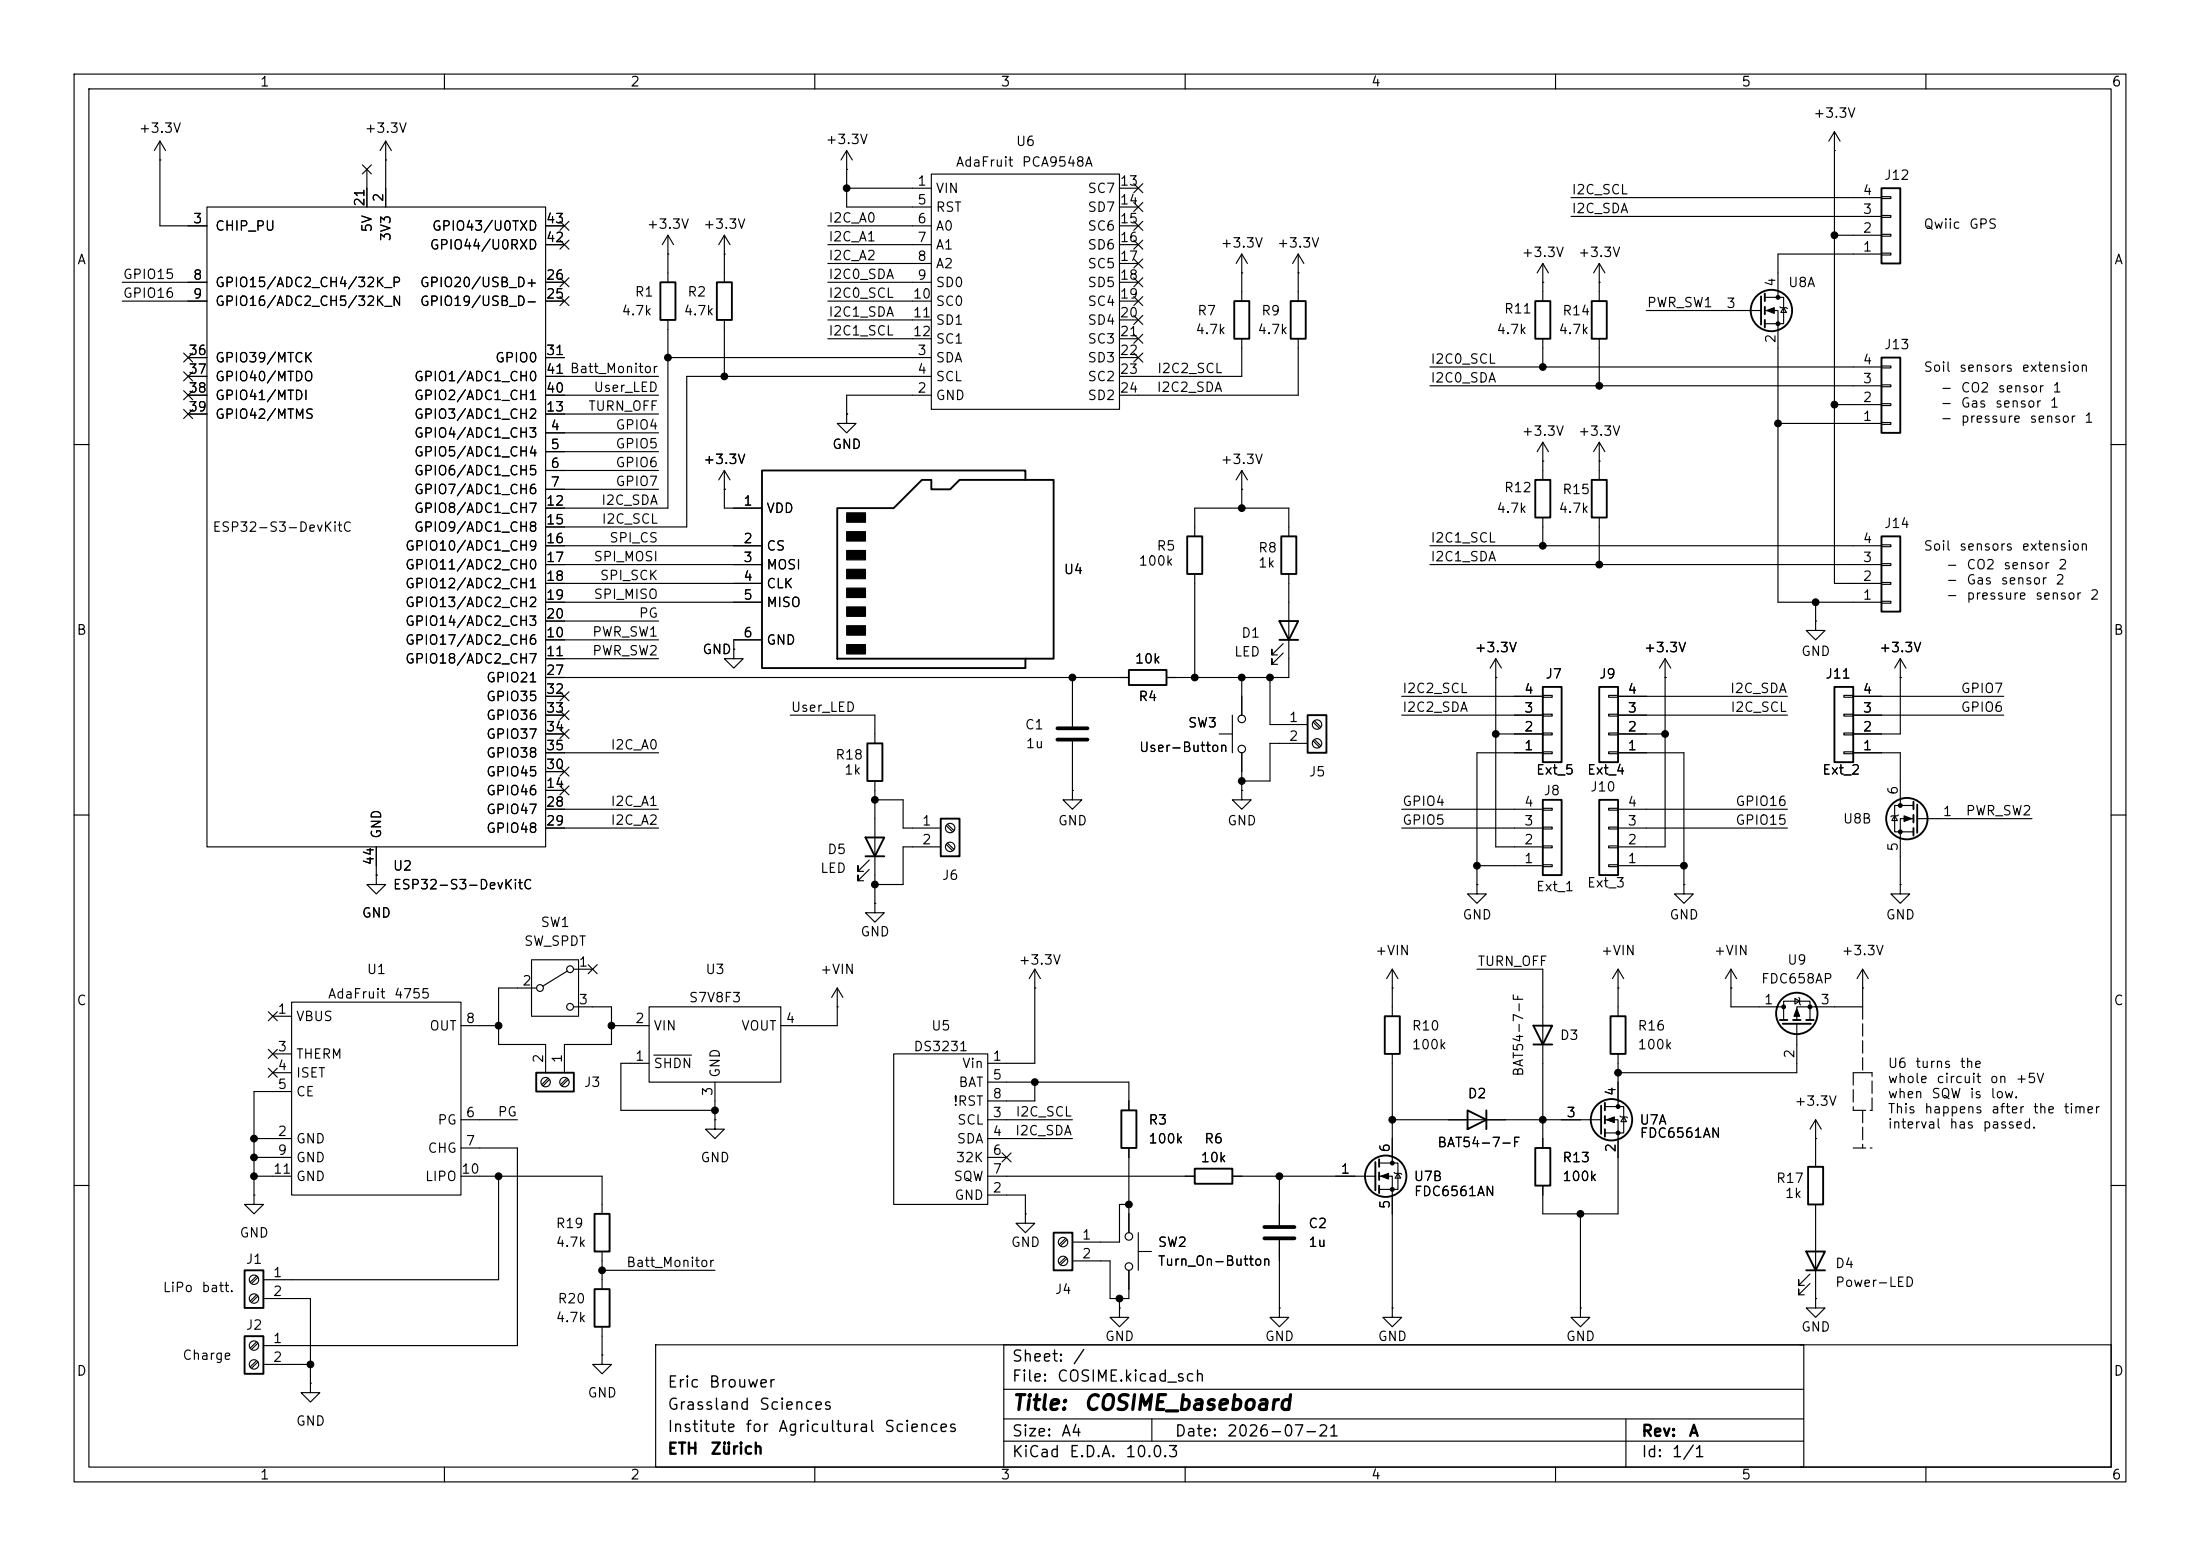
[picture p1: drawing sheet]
<svg xmlns="http://www.w3.org/2000/svg" width="297mm" height="210mm" viewBox="0 0 297 210" stroke-linecap="round" stroke-linejoin="round" font-family="sans-serif">
<g fill="none" stroke="#000" stroke-width=".15">
<path d="M10 10h277v190h-277zM12 12h273v186h-273zM21.6 19.1l-.8 1.2M21.6 19.1l.8 1.2M21.6 19.1v11.4h6.3M52.1 19.1l-.8 1.2M52.1 19.1l.7 1.2M52.1 19.1v8.8M60 10v2M110 10v2M160 10v2M210 10v2"/>
<path d="M247.6 17.8l-.7 1.3M247.6 17.8l.8 1.3M247.6 17.8v60.9h6.4M260 10v2M16.5 38.1h11.4M21.6 21.6h.1M27.9 27.9h45.8v86.4h-45.8zM48.9 22.3l1.2 1.2M49.5 22.9v5M50.1 22.3l-1.2 1.2M52.1 21.6h.1M73.7 33h2.5"/>
<path d="M73.7 30.5h2.5M73.7 38.1h2.5M75.6 37.5l1.2 1.2M75.6 29.9l1.2 1.2M75.6 32.4l1.2 1.2M76.8 37.5l-1.2 1.2M76.8 29.9l-1.2 1.2M76.8 32.4l-1.2 1.2M90.2 34.3h.1M90.2 31.8v6.3M90.2 31.8l-.8 1.2M90.2 31.8l.7 1.2"/>
<path d="M97.8 34.3h.1M97.8 31.8v6.3M97.8 31.8l-.8 1.2M97.8 31.8l.8 1.2M111.8 33h13.9M111.8 30.5h13.9M111.8 38.1h13.9M111.8 35.6h13.9M114.3 22.9h.1M114.3 20.3l-.8 1.3M114.3 20.3l.8 1.3M114.3 20.3v7.6h11.4"/>
<path d="M114.3 25.4h11.4M125.7 23.5h25.4v31.7h-25.4zM151.1 33h2.6M151.1 30.5h2.6M151.1 38.1h2.6M151.1 25.4h2.6M151.1 27.9h2.6M151.1 35.6h2.6M153.1 32.4l1.2 1.2M153.1 37.5l1.2 1.2M153.1 27.3l1.2 1.2M153.1 29.9l1.2 1.2"/>
<path d="M153.1 24.8l1.2 1.2M153.1 35l1.2 1.2M154.3 32.4l-1.2 1.2M154.3 37.5l-1.2 1.2M154.3 27.3l-1.2 1.2M154.3 29.9l-1.2 1.2M154.3 24.8l-1.2 1.2M154.3 35l-1.2 1.2M167.6 36.8h.1M167.6 34.3v6.3M167.6 34.3l-.7 1.3M167.6 34.3l.8 1.3"/>
<path d="M175.3 36.8h.1M175.3 34.3l.7 1.3M175.3 34.3l-.8 1.3M175.3 34.3v6.3M208.3 38.1h.1M208.3 35.6l-.8 1.2M208.3 35.6l.7 1.2M208.3 35.6v5M212.1 29.2h41.9M212.1 26.7h41.9M215.9 38.1h.1M215.9 35.6l-.8 1.2"/>
<path d="M215.9 35.6l.8 1.2M215.9 35.6v5M247.6 20.3h.1M247.6 31.8h6.4M254 34.2h1.3v.2h-1.3zM254 31.6h1.3v.3h-1.3zM254 29.1h1.3v.2h-1.3zM254 26.5h1.3v.3h-1.3zM254 34.3h-14v5.8M16.5 40.6h11.4M24.8 50.2l1.2 1.2M24.8 55.3l1.2 1.2"/>
<path d="M24.8 52.7l1.2 1.2M24.8 47.7l1.2 1.2M25.4 55.9h2.5M25.4 53.3h2.5M25.4 50.8h2.5M25.4 48.3h2.5M26 50.2l-1.2 1.2M26 55.3l-1.2 1.2M26 52.7l-1.2 1.2M26 47.7l-1.2 1.2M73.7 55.9h15.2M73.7 53.3h15.2"/>
<path d="M73.7 50.8h15.2M73.7 58.4h15.2M73.7 40.6h2.5M73.7 48.3h2.5M75.6 40l1.2 1.2M76.8 40l-1.2 1.2M90.2 43.2v25.4h-16.5M90.2 48.3h35.5M97.8 43.2v7.6M111.8 40.6h13.9M111.8 43.2h13.9M111.8 45.7h13.9"/>
<path d="M114.3 55.9v1.3h1.3l-1.3 1.2-1.3-1.2h1.3M114.3 55.9h.1M125.7 53.3h-11.4v2.6M125.7 50.8h-33v20.3h-19M151.1 40.6h2.6M151.1 48.3h2.6M151.1 43.2h2.6M151.1 45.7h2.6M153.1 42.6l1.2 1.2M153.1 40l1.2 1.2M153.1 45.1l1.2 1.2M153.1 47.7l1.2 1.2"/>
<path d="M154.3 42.6l-1.2 1.2M154.3 40l-1.2 1.2M154.3 45.1l-1.2 1.2M154.3 47.7l-1.2 1.2M167.6 45.7v5.1h-16.5M175.3 45.7v7.6h-24.2M193 52.1h61M193 49.5h61M208.3 45.7v3.8M208.3 59.7v5.1M208.3 59.7l-.8 1.3M208.3 59.7l.7 1.3"/>
<path d="M215.9 45.7v6.4M215.9 59.7v5.1M215.9 59.7l-.8 1.3M215.9 59.7l.8 1.3M222.2 41.9h15.5M238.3 40.1h2.5v3.6h-2.5M238.3 41.9h1.7v39.4h14M240 57.2h14M240.3 41.4l.1 .1h.8l.1 .2M240.8 41.5l.4 .7h-.8zM247.6 54.6h6.4M254 57h1.3v.3h-1.3z"/>
<path d="M254 54.5h1.3v.2h-1.3zM254 51.9h1.3v.3h-1.3zM254 49.4h1.3v.3h-1.3zM10 60h2M73.7 73.7h29.2M73.7 76.2h29.2M73.7 78.7h29.2M73.7 61h15.2M73.7 63.5h15.2M73.7 66h15.2M97.8 66h.1M97.8 63.5v5.1h5.1"/>
<path d="M97.8 63.5l-.8 1.3M97.8 63.5l.8 1.3M161.3 72.4v-3.8h12.7v3.8M161.3 77.5v13.9M167.6 66h.1M167.6 63.5v5.1M167.6 63.5l-.7 1.3M167.6 63.5l.8 1.3M174 77.5v13.9h-16.5M193 73.7h61M193 76.2h61M208.3 62.2h.1"/>
<path d="M208.3 69.9v3.8M215.9 62.2h.1M215.9 69.9v6.3M254 78.6h1.3v.3h-1.3zM254 76.1h1.3v.2h-1.3zM254 73.5h1.3v.3h-1.3zM285 60h2M73.7 99.1h2.5M73.7 96.5h2.5M73.7 94h2.5M73.7 81.3h29.2M73.7 86.4h15.2"/>
<path d="M73.7 91.4h78.7M73.7 88.9h15.2M73.7 83.8h15.2M75.6 95.9l1.2 1.2M75.6 93.4l1.2 1.2M75.6 98.5l1.2 1.2M76.8 95.9l-1.2 1.2M76.8 93.4l-1.2 1.2M76.8 98.5l-1.2 1.2M99.1 87.6v1.3h1.2l-1.2 1.3-1.3-1.3h1.3M99.1 87.6h.1M102.9 86.4h-3.8v1.2"/>
<path d="M106.7 96.5h11.4v3.8M144.8 91.4v6.6M164.6 99.1h1.8M166.4 96.5v5.1M167.6 91.4v5.1M171.4 91.4v6.4h5.1M173.2 88.1l-1.5 1.6v-.8v.8h.8M173.2 86.9l-1.5 1.5v-.8v.8h.8M177.3 97.5l.8 .8M177.3 100l.8 .8M177.4 97.3l.9 .8M177.4 99.8l.9 .9"/>
<path d="M189.2 96.5h19.1M189.2 94h19.1M201.9 91.4h.1M201.9 99.1h6.4M201.9 88.9v25.4h6.4M201.9 88.9l.8 1.3M201.9 88.9l-.7 1.3M208.3 98.9h1.2v.3h-1.2zM208.3 96.4h1.2v.2h-1.2zM208.3 93.9h1.2v.2h-1.2zM217.2 98.9h1.2v.3h-1.2zM217.2 96.4h1.2v.2h-1.2z"/>
<path d="M217.2 93.9h1.2v.2h-1.2zM218.4 99.1h6.4M218.4 96.5h22.9M218.4 94h22.9M224.8 91.4h.1M224.8 88.9v25.4h-6.4M224.8 88.9l.8 1.3M224.8 88.9l-.8 1.3M245.1 83.8v1.3h1.3l-1.3 1.3-1.3-1.3h1.3M245.1 83.8h.1M245.1 81.3v2.5M248.9 98.9h1.3v.3h-1.3z"/>
<path d="M248.9 96.4h1.3v.2h-1.3zM248.9 93.9h1.3v.2h-1.3zM250.2 96.5h20.3M250.2 94h20.3M254 81.2h1.3v.2h-1.3zM256.5 91.4h.1M256.5 88.9v10.2h-6.3M256.5 88.9l.8 1.3M256.5 88.9l-.7 1.3M10 110h2M50.8 118.1v1.3h-1.3l1.3 1.3 1.3-1.3h-1.3M50.8 118.1h.1"/>
<path d="M50.8 114.3v3.8M73.7 101.6h15.2M73.7 111.8h15.2M73.7 109.2h15.2M73.7 106.7h2.5M73.7 104.1h2.5M75.6 106.1l1.2 1.2M75.6 103.5l1.2 1.2M76.8 106.1l-1.2 1.2M76.8 103.5l-1.2 1.2M117.3 117.3l-1.5 1.6v-.8v.8h.8M117.3 116.1l-1.5 1.5v-.8v.8h.8"/>
<path d="M118.1 108h3.8v3.8h5.1M118.1 105.4v16.5M127 114.3h-5.1v5.1h-3.8M127.7 111.4l.9 .9M127.7 114l.9 .8M127.9 111.3l.9 .8M127.9 113.8l.9 .8M144.8 106.7v1.3h1.2l-1.2 1.2-1.3-1.2h1.3M144.8 106.7h.1M144.8 100.1v6.6M167.6 106.7v1.3h1.3l-1.3 1.2-1.2-1.2h1.2M167.6 106.7h.1"/>
<path d="M167.6 101.6v5.1M176.5 100.3h-5.1v5.1h-3.8M189.2 111.8h19.1M189.2 109.2h19.1M199.4 119.4v1.3h1.3l-1.3 1.2-1.3-1.2h1.3M199.4 119.4h.1M199.4 116.8h8.9M208.3 101.5h1.2v.2h-1.2zM208.3 116.7h1.2v.3h-1.2zM208.3 114.2h1.2v.2h-1.2zM208.3 111.6h1.2v.3h-1.2zM208.3 109.1h1.2v.2h-1.2z"/>
<path d="M208.3 101.6h-8.9v17.8M217.2 101.5h1.2v.2h-1.2zM217.2 116.7h1.2v.3h-1.2zM217.2 114.2h1.2v.2h-1.2zM217.2 111.6h1.2v.3h-1.2zM217.2 109.1h1.2v.2h-1.2zM218.4 101.6h8.9v17.8M218.4 116.8h8.9M218.4 111.8h22.9M218.4 109.2h22.9M227.3 119.4v1.3h1.3l-1.3 1.2-1.2-1.2h1.2M227.3 119.4h.1"/>
<path d="M248.9 101.5h1.3v.2h-1.3zM250.2 101.6h6.3v7.1M255.8 110.1l.4 .6h-.8zM256.3 110l-.1 .1h-.8l-.1 .1M256.5 119.4v1.3h1.3l-1.3 1.2-1.2-1.2h1.2M256.5 119.4h.1M258.3 108.7h-2.5v3.6h2.5M258.3 110.5h-1.8v8.9M258.8 110.5h15.5M285 110h2M36.2 136.6l1.2 1.2M36.8 137.2h2.6"/>
<path d="M37.4 136.6l-1.2 1.2M39.4 135.3h22.8v26h-22.8zM62.2 138.4h5.1M71.8 129.5h6.3v7.7h-6.3zM72.4 133.4h-5.1v7.6h6.4v3.8M76.6 131.1l-3.3 2M77.5 135.9h5v5.1h-6.3v3.8M77.5 130.8h2.5M79.4 130.2l1.2 1.2M80.6 130.2l-1.2 1.2M82.5 138.4h5.1M87.6 135.9h17.8v10.2h-17.8z"/>
<path d="M113 135.9h.1M113 133.4v5h-7.6M113 133.4l-.7 1.2M113 133.4l.8 1.2M118.1 121.9v1.3h-1.3l1.3 1.3 1.3-1.3h-1.3M118.1 121.9h.1M139.7 133.4h.1M139.7 130.8v12.7h-6.4M139.7 130.8l-.8 1.3M139.7 130.8l.8 1.3M188 133.4h.1M188 130.8l-.8 1.3"/>
<path d="M188 130.8l.7 1.3M188 130.8v6.4M199.4 130.8h8.9v24.1M218.4 133.4h.1M218.4 130.8v6.4M218.4 130.8l-.7 1.3M218.4 130.8l.8 1.3M233.7 133.4h.1M233.7 130.8l-.8 1.3M233.7 130.8l.7 1.3M233.7 130.8v5.1h7.1M240.8 137.7v-2.6h3.5v2.6"/>
<path d="M242.3 134.7l.7 .4-.7 .4zM242.6 138.2v6.6h-24.2M242.8 134.6l.2 .1v.8l.1 .1M251.5 133.4h.1M251.5 130.8v5.1h-8.9v1.8M251.5 130.8l-.8 1.3M251.5 130.8l.7 1.3M34.3 153.7h5.1M34.3 156.2h5.1M34.3 158.8h5.1M36.2 141.6l1.2 1.2M36.2 144.2l1.2 1.2"/>
<path d="M36.8 142.2h2.6M36.8 144.8h2.6M37.4 141.6l-1.2 1.2M37.4 144.2l-1.2 1.2M39.4 147.3h-5.1v14M62.2 151.1h7.6M62.2 158.8h19.1v5M62.2 154.9h7.6v26.7h-34.2M67.3 158.8v13.9h-31.7M74 145.5l-.8 .9M74.2 145.7l-.9 .9M76.5 145.5l-.8 .9"/>
<path d="M76.7 145.7l-.8 .9M87.6 143.5h-3.8v6.4h12.7M88.3 142.4h5.1M96.5 151.1v1.3h-1.3l1.3 1.3 1.3-1.3h-1.3M96.5 151.1h.1M96.5 146.1v5M120.6 142.2h12.7v20.4h-12.7zM133.3 151.1h11.5M133.3 153.7h11.5M133.3 146.1h19.1v3.8M133.3 156.2h2.6M133.3 158.8h28"/>
<path d="M135.3 155.6l1.2 1.2M136.5 155.6l-1.2 1.2M139.7 146.1v2.5h-6.4M152.4 154.9v11.5M166.4 158.8h19.3M172.7 158.8v6.6M186.2 157h2.5v3.5h-2.5M186.2 158.8h1.8v17.7M188 151.1h28.2M188 142.2v14.8M188.2 158.2l.1 .2h.8l.1 .1M188.7 158.4l.4 .6h-.8z"/>
<path d="M216.7 149.4h2.5v3.5h-2.5M216.7 151.1h1.7v12.7h-10.1v-3.8M218.4 142.2v7.2M218.7 150.6l.1 .1h.8l.1 .2M219.2 150.7l.4 .7h-.8zM245.1 153.7h.1M245.1 151.1v6.4M245.1 151.1l-.8 1.3M245.1 151.1l.8 1.3M10 160h2M34.3 161.3v1.3h-1.3l1.3 1.2 1.3-1.2h-1.3M34.3 161.3h.1"/>
<path d="M34.6 172.2l-.8 .9M34.6 174.8l-.8 .8M34.8 172.4l-.8 .8M34.8 174.9l-.8 .9M35.6 175.3h6.3v11.4M81.3 168.9v5.1M81.3 179.1v3.8M81.3 171.5h15.2M133.3 161.3h5.1v2.5M138.4 163.8v1.3h-1.2l1.2 1.3 1.3-1.3h-1.3M138.4 163.8h.1M143.9 167.1l-.9 .9"/>
<path d="M143.9 169.7l-.9 .8M144 167.3l-.8 .8M144 169.8l-.8 .9M144.8 170.2h5.1v5.1h2.5v-3.8M151.1 176.5v1.3h-1.2l1.2 1.3 1.3-1.3h-1.3M151.1 176.5h.1M151.1 175.3v1.2M152.4 162.6h-1.3v5h-6.3M153.7 168.9h1.7M153.7 166.4v5.1M172.7 176.5v1.3h-1.3l1.3 1.3 1.3-1.3h-1.3M172.7 176.5h.1"/>
<path d="M172.7 167.4v9.1M188 176.5v1.3h-1.3l1.3 1.3 1.2-1.3h-1.2M188 176.5h.1M213.4 176.5v1.3h-1.3l1.3 1.3 1.2-1.3h-1.2M213.4 176.5h.1M213.4 163.8v12.7M244.3 173.2l-1.5 1.6v-.8v.8h.8M244.3 172l-1.5 1.5v-.8v.8h.8M245.1 175.3v1.2h-1.3l1.3 1.3 1.3-1.3h-1.3M245.1 175.3h.1M245.1 162.6v12.7M285 160h2"/>
<path d="M34.6 181.1l-.8 .8M34.6 183.6l-.8 .9M34.8 181.3l-.8 .8M34.8 183.8l-.8 .9M35.6 184.2h6.3M41.9 186.7v1.3h-1.3l1.3 1.2 1.3-1.2h-1.3M41.9 186.7h.1M60 198v2M81.3 182.9v1.3h-1.3l1.3 1.2 1.2-1.2h-1.2M81.3 182.9h.1M88.5 181.5h155v16.5h-155zM110 198v2"/>
<path d="M135.5 194.5h108M135.5 191.5h108M135.5 187.5h108M135.5 198v-16.5h149.5v16.5h-42M155.5 191.5v3M160 198v2M210 198v2M219.5 191.5v6.5M260 198v2"/>
<circle cx="167.6" cy="97" r=".51"/>
<circle cx="177.8" cy="97.8" r=".63"/>
<circle cx="128.3" cy="111.8" r=".63"/>
<circle cx="128.3" cy="114.3" r=".63"/>
<circle cx="167.6" cy="101.1" r=".51"/>
<circle cx="177.8" cy="100.3" r=".63"/>
<circle cx="72.9" cy="133.4" r=".46"/>
<circle cx="77" cy="135.9" r=".46"/>
<circle cx="77" cy="130.8" r=".46"/>
<circle cx="73.7" cy="146" r=".63"/>
<circle cx="76.2" cy="146" r=".63"/>
<circle cx="34.3" cy="175.3" r=".63"/>
<circle cx="34.3" cy="172.7" r=".63"/>
<circle cx="143.5" cy="170.2" r=".63"/>
<circle cx="143.5" cy="167.6" r=".63"/>
<circle cx="152.4" cy="166.9" r=".51"/>
<circle cx="152.4" cy="170.9" r=".51"/>
<circle cx="34.3" cy="181.6" r=".63"/>
<circle cx="34.3" cy="184.1" r=".63"/>
</g>
<g fill="none" stroke="#000" stroke-width=".25">
<path d="M89.2 38.1h2v5.1h-2zM96.8 38.1h2v5.1h-2zM238.3 39.6v1M254 25.4h2.5v10.2h-2.5zM166.6 40.6h2.1v5.1h-2.1zM174.2 40.6h2.1v5.1h-2.1zM207.3 40.6h2v5.1h-2zM214.9 40.6h2v5.1h-2zM237.7 40v3.8M238.3 41.4v1M238.3 43.2v1M254 48.3h2.5v10.1h-2.5z"/>
<path d="M113 68.6h7.6l3.9-3.8h1.2v1.2h2.6l1.2-1.2h12.7v24.1h-29.2zM138.4 64.8v-1.3h-35.5v26.7h35.5v-1.3M160.3 72.4h2v5.1h-2zM173 72.4h2v5.1h-2zM207.3 64.8h2v5.1h-2zM214.9 64.8h2v5.1h-2zM254 72.4h2.5v10.2h-2.5zM152.4 90.4h5.1v2.1h-5.1zM172.7 83.8h2.6l-1.3 2.6zM172.7 86.4h2.6M176.5 96.5h2.6v5.1h-2.6zM208.3 92.7h2.5v10.2h-2.5z"/>
<path d="M215.9 92.7h2.5v10.2h-2.5zM247.6 92.7h2.6v10.2h-2.6zM116.8 113h2.6l-1.3 2.6zM116.8 115.6h2.6M117.1 100.3h2v5.1h-2zM127 110.5h2.5v5.1h-2.5zM208.3 108h2.5v10.1h-2.5zM215.9 108h2.5v10.1h-2.5zM258.3 108.2v1M258.3 110v1M258.3 111.8v1M258.8 108.6v3.8"/>
<path d="M186.9 137.2h2.1v5h-2.1zM207 138.4h2.5l-1.2 2.6zM217.4 137.2h2.1v5h-2.1zM240.3 137.7h1M240.7 138.2h3.8M242.1 137.7h1M243.8 137.7h1.1M72.4 144.8h5.1v2.5h-5.1zM151.4 149.9h2v5h-2zM161.3 157.7h5.1v2.1h-5.1zM185.7 156.8v3.9M186.2 156.5v1"/>
<path d="M186.2 158.2v1.1M198.1 149.9l2.6 1.2-2.6 1.3zM200.7 149.9v2.5M207 141h2.5M207.3 154.9h2v5.1h-2zM216.2 149.2v3.8M216.7 148.8v1.1M216.7 150.6v1M216.7 152.4v1M244.1 157.5h2v5.1h-2zM33 171.5h2.6v5h-2.6zM80.3 174h2v5.1h-2z"/>
<path d="M80.3 163.8h2v5.1h-2zM142.2 166.4h2.6v5.1h-2.6zM186.2 160v1M243.8 168.9h2.6l-1.3 2.6zM243.8 171.5h2.6M33 180.3h2.6v5.1h-2.6z"/>
<circle cx="239.1" cy="41.9" r="2.79"/>
<circle cx="257.4" cy="110.5" r="2.79"/>
<circle cx="242.6" cy="136.8" r="2.79"/>
<circle cx="187.1" cy="158.7" r="2.79"/>
<circle cx="217.6" cy="151.1" r="2.79"/>
</g>
<g fill="#000" stroke="#000" stroke-width=".15">
<path d="M238.5 41.9l1-.4v.8zM114.3 69.2h2.5v1.3h-2.5zM114.3 71.8h2.5v1.2h-2.5zM114.3 74.3h2.5v1.3h-2.5zM114.3 76.8h2.5v1.3h-2.5zM114.3 79.4h2.5v1.2h-2.5zM114.3 81.9h2.5v1.3h-2.5zM114.3 84.5h2.5v1.2h-2.5zM114.3 87h2.5v1.3h-2.5zM257 110.1l1.1 .4-1.1 .4zM242.6 136.1l.4 1.1h-.8zM186.4 158.8l1.1-.4v.7z"/>
<path d="M216.9 151.1l1-.4v.8z"/>
<circle cx="240" cy="43.7" r=".25"/>
<circle cx="240" cy="40.1" r=".25"/>
<circle cx="256.5" cy="108.7" r=".25"/>
<circle cx="256.5" cy="112.3" r=".25"/>
<circle cx="240.8" cy="135.9" r=".25"/>
<circle cx="244.3" cy="135.9" r=".25"/>
<circle cx="188" cy="157" r=".25"/>
<circle cx="218.4" cy="149.4" r=".25"/>
<circle cx="218.4" cy="152.9" r=".25"/>
<circle cx="188" cy="160.5" r=".25"/>
</g>
<path d="M142.7 98.3h4.1M142.7 99.8h4.1M170.7 165.6h4.1M170.7 167.1h4.1" fill="none" stroke="#000" stroke-width=".51"/>
<path d="M251.5 135.9v8.9M250.2 144.8v5.1M250.2 154.9h2.5M250.2 149.9h2.5M251.5 149.9v5M251.5 144.8h1.2M251.5 144.8h-1.3M252.7 149.9v-5.1" fill="none" stroke="#000" stroke-width=".15" stroke-dasharray="1.7 .6"/>
<g fill="#000" stroke="#000" stroke-width=".14">
<circle cx="114.3" cy="25.4" r=".46"/>
<circle cx="247.6" cy="31.8" r=".46"/>
<circle cx="90.2" cy="48.3" r=".46"/>
<circle cx="97.8" cy="50.8" r=".46"/>
<circle cx="208.3" cy="49.5" r=".46"/>
<circle cx="215.9" cy="52.1" r=".46"/>
<circle cx="240" cy="57.2" r=".46"/>
<circle cx="247.6" cy="54.6" r=".46"/>
<circle cx="167.6" cy="68.6" r=".46"/>
<circle cx="208.3" cy="73.7" r=".46"/>
<circle cx="215.9" cy="76.2" r=".46"/>
<circle cx="144.8" cy="91.4" r=".46"/>
<circle cx="161.3" cy="91.4" r=".46"/>
<circle cx="167.6" cy="91.4" r=".46"/>
<circle cx="171.4" cy="91.4" r=".46"/>
<circle cx="201.9" cy="99.1" r=".46"/>
<circle cx="224.8" cy="99.1" r=".46"/>
<circle cx="245.1" cy="81.3" r=".46"/>
<circle cx="118.1" cy="119.4" r=".46"/>
<circle cx="118.1" cy="108" r=".46"/>
<circle cx="167.6" cy="105.4" r=".46"/>
<circle cx="199.4" cy="116.8" r=".46"/>
<circle cx="227.3" cy="116.8" r=".46"/>
<circle cx="67.3" cy="138.4" r=".46"/>
<circle cx="82.5" cy="138.4" r=".46"/>
<circle cx="34.3" cy="153.7" r=".46"/>
<circle cx="34.3" cy="156.2" r=".46"/>
<circle cx="34.3" cy="158.8" r=".46"/>
<circle cx="67.3" cy="158.8" r=".46"/>
<circle cx="96.5" cy="149.9" r=".46"/>
<circle cx="139.7" cy="146.1" r=".46"/>
<circle cx="172.7" cy="158.8" r=".46"/>
<circle cx="188" cy="151.1" r=".46"/>
<circle cx="208.3" cy="151.1" r=".46"/>
<circle cx="218.4" cy="144.8" r=".46"/>
<circle cx="81.3" cy="171.5" r=".46"/>
<circle cx="151.1" cy="175.3" r=".46"/>
<circle cx="152.4" cy="162.6" r=".46"/>
<circle cx="213.4" cy="163.8" r=".46"/>
<circle cx="41.9" cy="184.2" r=".46"/>
</g>
<g font-size="2">
<text x="136.5" y="190.8">Title:</text>
<text x="146.2" y="190.8">COSIME_baseboard</text>
</g>
<g font-size="1.5">
<text x="136.5" y="184.2">Sheet:</text>
<text x="144.7" y="184.2">/</text>
<text x="90" y="190.7">Grassland</text>
<text x="90" y="187.7">Eric</text>
<text x="95.6" y="187.7">Brouwer</text>
<text x="102.4" y="190.7">Sciences</text>
<text x="136.5" y="186.9">File:</text>
<text x="142.6" y="186.9">COSIME.kicad_sch</text>
<text x="90" y="196.7">ETH</text>
<text x="90" y="193.7">Institute</text>
<text x="95.8" y="196.7">Zürich</text>
<text x="100.5" y="193.7">for</text>
<text x="105" y="193.7">Agricultural</text>
<text x="119.3" y="193.7">Sciences</text>
<text x="136.5" y="197.1">KiCad</text>
<text x="136.5" y="194.3">Size:</text>
<text x="143.2" y="194.3">A4</text>
<text x="144.2" y="197.1">E.D.A.</text>
<text x="151.8" y="197.1">10.0.3</text>
<text x="158.5" y="194.3">Date:</text>
<text x="165.5" y="194.3">2026-07-21</text>
<text x="221.5" y="194.3">Rev:</text>
<text x="221.5" y="197.1">Id:</text>
<text x="225.6" y="197.1">1/1</text>
<text x="227.9" y="194.3">A</text>
</g>
<g font-size="1.3">
<text x="35" y="12">1</text>
<text x="85" y="12">2</text>
<text x="135" y="12">3</text>
<text x="185" y="12">4</text>
<text x="235" y="12">5</text>
<text x="285" y="12">6</text>
<text x="244.7" y="16.2">+3.3V</text>
<text x="18.6" y="18.2">+3.3V</text>
<text x="49.1" y="18.2">+3.3V</text>
<text x="111.4" y="19.8">+3.3V</text>
<text x="128.9" y="22.8">AdaFruit</text>
<text x="137.1" y="20">U6</text>
<text x="137.9" y="22.8">PCA9548A</text>
<text x="49.5" y="28" transform="rotate(-90 49.5 28)">21</text>
<text x="52" y="27.4" transform="rotate(-90 52 27.4)">2</text>
<text x="123.8" y="25.4">1</text>
<text x="123.8" y="27.9">5</text>
<text x="126.2" y="26.4">VIN</text>
<text x="126.2" y="28.9">RST</text>
<text x="146.7" y="26.4">SC7</text>
<text x="146.7" y="28.9">SD7</text>
<text x="151.1" y="25.4">13</text>
<text x="151.1" y="27.9">14</text>
<text x="212.1" y="26.5">I2C_SCL</text>
<text x="212.1" y="29.1">I2C_SDA</text>
<text x="251.4" y="29.2">3</text>
<text x="251.4" y="26.6">4</text>
<text x="254.3" y="24.6">J12</text>
<text x="10.3" y="36">A</text>
<text x="26" y="30.5">3</text>
<text x="29" y="31.5">CHIP_PU</text>
<text x="50.5" y="31.5" transform="rotate(-90 50.5 31.5)">5V</text>
<text x="53" y="32.7" transform="rotate(-90 53 32.7)">3V3</text>
<text x="57.9" y="34">GPIO44/U0RXD</text>
<text x="58.2" y="31.5">GPIO43/U0TXD</text>
<text x="73.6" y="33">42</text>
<text x="73.6" y="30.5">43</text>
<text x="87.2" y="31.2">+3.3V</text>
<text x="94.8" y="31.2">+3.3V</text>
<text x="111.8" y="35.4">I2C_A2</text>
<text x="111.8" y="32.9">I2C_A1</text>
<text x="111.8" y="30.4">I2C_A0</text>
<text x="123.8" y="30.5">6</text>
<text x="123.8" y="33">7</text>
<text x="123.8" y="35.5">8</text>
<text x="126.2" y="31.5">A0</text>
<text x="126.2" y="34">A1</text>
<text x="146.7" y="31.5">SC6</text>
<text x="146.7" y="34">SD6</text>
<text x="151.1" y="30.5">15</text>
<text x="151.1" y="33">16</text>
<text x="151.1" y="35.5">17</text>
<text x="164.7" y="33.7">+3.3V</text>
<text x="172.3" y="33.7">+3.3V</text>
<text x="205.3" y="35">+3.3V</text>
<text x="213" y="35">+3.3V</text>
<text x="251.4" y="34.3">1</text>
<text x="251.4" y="31.7">2</text>
<text x="259.6" y="31.2">Qwiic</text>
<text x="265.7" y="31.2">GPS</text>
<text x="285.3" y="36">A</text>
<text x="16.5" y="38">GPIO15</text>
<text x="16.5" y="40.5">GPIO16</text>
<text x="26" y="38.1">8</text>
<text x="26" y="40.6">9</text>
<text x="29" y="39.1">GPIO15/ADC2_CH4/32K_P</text>
<text x="29" y="41.6">GPIO16/ADC2_CH5/32K_N</text>
<text x="56.6" y="41.6">GPIO19/USB_D-</text>
<text x="56.6" y="39.1">GPIO20/USB_D+</text>
<text x="73.6" y="40.6">25</text>
<text x="73.6" y="38.1">26</text>
<text x="85.6" y="40.3">R1</text>
<text x="92.7" y="40.3">R2</text>
<text x="111.8" y="40.5">I2C0_SCL</text>
<text x="111.8" y="38">I2C0_SDA</text>
<text x="123.1" y="40.6">10</text>
<text x="123.8" y="38.1">9</text>
<text x="126.2" y="36.5">A2</text>
<text x="126.2" y="39.1">SD0</text>
<text x="126.2" y="41.6">SC0</text>
<text x="146.7" y="36.5">SC5</text>
<text x="146.7" y="39.1">SD5</text>
<text x="146.7" y="41.6">SC4</text>
<text x="151.1" y="38.1">18</text>
<text x="151.1" y="40.6">19</text>
<text x="222.2" y="41.8">PWR_SW1</text>
<text x="233" y="41.9">3</text>
<text x="240" y="38.8" transform="rotate(-90 240 38.8)">4</text>
<text x="241.3" y="39.1">U8A</text>
<text x="83.8" y="42.9">4.7k</text>
<text x="92.2" y="42.9">4.7k</text>
<text x="111.8" y="43.1">I2C1_SDA</text>
<text x="111.8" y="45.6">I2C1_SCL</text>
<text x="123.1" y="43.2">11</text>
<text x="123.1" y="45.7">12</text>
<text x="126.2" y="44.2">SD1</text>
<text x="126.2" y="46.7">SC1</text>
<text x="146.7" y="44.2">SD4</text>
<text x="146.7" y="46.7">SC3</text>
<text x="151.1" y="43.2">20</text>
<text x="151.1" y="45.7">21</text>
<text x="161.3" y="45.4">4.7k</text>
<text x="161.6" y="42.9">R7</text>
<text x="169.7" y="45.4">4.7k</text>
<text x="170.2" y="42.9">R9</text>
<text x="201.9" y="45.4">4.7k</text>
<text x="203" y="42.6">R11</text>
<text x="210.3" y="45.4">4.7k</text>
<text x="210.8" y="42.9">R14</text>
<text x="240" y="46.4" transform="rotate(-90 240 46.4)">2</text>
<text x="254.3" y="47.5">J13</text>
<text x="25.4" y="48.2">36</text>
<text x="25.4" y="50.8">37</text>
<text x="25.4" y="53.3">38</text>
<text x="29" y="49.2">GPIO39/MTCK</text>
<text x="29" y="51.8">GPIO40/MTDO</text>
<text x="55.8" y="51.8">GPIO1/ADC1_CH0</text>
<text x="66.8" y="49.2">GPIO0</text>
<text x="73.6" y="53.3">40</text>
<text x="73.6" y="50.8">41 Batt_Monitor</text>
<text x="73.6" y="48.2">31</text>
<text x="73.6" y="50.8">41</text>
<text x="80" y="53.2">User_LED</text>
<text x="123.8" y="53.3">2</text>
<text x="123.8" y="48.2">3</text>
<text x="123.8" y="50.8">4</text>
<text x="126.2" y="49.2">SDA</text>
<text x="126.2" y="51.8">SCL</text>
<text x="146.7" y="49.2">SD3</text>
<text x="146.7" y="51.8">SC2</text>
<text x="151.1" y="48.2">22</text>
<text x="151.1" y="50.8">23</text>
<text x="151.1" y="53.3">24</text>
<text x="156.1" y="53.2">I2C2_SDA</text>
<text x="156.1" y="50.7">I2C2_SCL</text>
<text x="193" y="49.4">I2C0_SCL</text>
<text x="193" y="51.9">I2C0_SDA</text>
<text x="251.4" y="52">3</text>
<text x="251.4" y="49.5">4</text>
<text x="259.6" y="50.5">Soil</text>
<text x="261.9" y="53.3">-</text>
<text x="264.4" y="50.5">sensors</text>
<text x="264.6" y="53.3">CO2</text>
<text x="269.6" y="53.3">sensor</text>
<text x="272.8" y="50.5">extension</text>
<text x="277" y="53.3">1</text>
<text x="25.4" y="55.9">39</text>
<text x="29" y="56.9">GPIO42/MTMS</text>
<text x="29" y="54.3">GPIO41/MTDI</text>
<text x="55.8" y="54.3">GPIO2/ADC1_CH1</text>
<text x="55.8" y="59.4">GPIO4/ADC1_CH3</text>
<text x="55.8" y="56.9">GPIO3/ADC1_CH2</text>
<text x="73.6" y="55.9">13</text>
<text x="74.2" y="58.4">4</text>
<text x="79.3" y="55.8">TURN_OFF</text>
<text x="83" y="58.3">GPIO4</text>
<text x="126.2" y="54.3">GND</text>
<text x="146.7" y="54.3">SD2</text>
<text x="205.3" y="59.1">+3.3V</text>
<text x="213" y="59.1">+3.3V</text>
<text x="251.4" y="57.1">1</text>
<text x="251.4" y="54.6">2</text>
<text x="261.9" y="55.3">-</text>
<text x="261.9" y="57.4">-</text>
<text x="264.6" y="55.3">Gas</text>
<text x="264.6" y="57.4">pressure</text>
<text x="269.2" y="55.3">sensor</text>
<text x="273.9" y="57.4">sensor</text>
<text x="276.6" y="55.3">1</text>
<text x="281.3" y="57.4">1</text>
<text x="55.8" y="61.9">GPIO5/ADC1_CH4</text>
<text x="55.8" y="64.5">GPIO6/ADC1_CH5</text>
<text x="74.2" y="60.9">5</text>
<text x="74.2" y="63.5">6</text>
<text x="83" y="60.8">GPIO5</text>
<text x="83" y="65.9">GPIO7</text>
<text x="83" y="63.4">GPIO6</text>
<text x="94.8" y="62.9">+3.3V</text>
<text x="112.3" y="60.9">GND</text>
<text x="164.7" y="62.9">+3.3V</text>
<text x="55.8" y="67">GPIO7/ADC1_CH6</text>
<text x="55.8" y="69.6">GPIO8/ADC1_CH7</text>
<text x="73.6" y="68.6">12</text>
<text x="73.6" y="71.1">15</text>
<text x="74.2" y="66">7</text>
<text x="81.1" y="68.5">I2C_SDA</text>
<text x="81.1" y="71">I2C_SCL</text>
<text x="100.3" y="68.6">1</text>
<text x="103.4" y="69.6">VDD</text>
<text x="201.9" y="69.6">4.7k</text>
<text x="203" y="66.8">R12</text>
<text x="210.3" y="69.6">4.7k</text>
<text x="210.8" y="67">R15</text>
<text x="254.3" y="71.6">J14</text>
<text x="28.6" y="72.1">ESP32-S3-DevKitC</text>
<text x="54.6" y="74.6">GPIO10/ADC1_CH9</text>
<text x="54.6" y="77.2">GPIO11/ADC2_CH0</text>
<text x="55.8" y="72.1">GPIO9/ADC1_CH8</text>
<text x="73.6" y="73.6">16</text>
<text x="73.6" y="76.2">17</text>
<text x="80" y="76.1">SPI_MOSI</text>
<text x="82.2" y="73.5">SPI_CS</text>
<text x="100.3" y="73.6">2</text>
<text x="100.3" y="76.2">3</text>
<text x="103.4" y="74.6">CS</text>
<text x="103.4" y="77.2">MOSI</text>
<text x="143.5" y="77.8">U4</text>
<text x="153.6" y="76.7">100k</text>
<text x="156.1" y="74.6">R5</text>
<text x="169.8" y="76.9">1k</text>
<text x="169.8" y="74.9">R8</text>
<text x="193" y="76.1">I2C1_SDA</text>
<text x="193" y="73.5">I2C1_SCL</text>
<text x="251.4" y="76.2">3</text>
<text x="251.4" y="73.6">4</text>
<text x="259.6" y="74.6">Soil</text>
<text x="262.6" y="77.2">-</text>
<text x="264.4" y="74.6">sensors</text>
<text x="265.4" y="77.2">CO2</text>
<text x="270.4" y="77.2">sensor</text>
<text x="272.8" y="74.6">extension</text>
<text x="277.8" y="77.2">2</text>
<text x="54.6" y="82.3">GPIO13/ADC2_CH2</text>
<text x="54.6" y="79.7">GPIO12/ADC2_CH1</text>
<text x="73.6" y="81.3">19</text>
<text x="73.6" y="78.7">18</text>
<text x="73.6" y="83.8">20</text>
<text x="80" y="81.2">SPI_MISO</text>
<text x="80.9" y="78.6">SPI_SCK</text>
<text x="86.2" y="83.7">PG</text>
<text x="100.3" y="78.7">4</text>
<text x="100.3" y="81.3">5</text>
<text x="103.4" y="79.7">CLK</text>
<text x="103.4" y="82.3">MISO</text>
<text x="251.4" y="81.3">1</text>
<text x="251.4" y="78.7">2</text>
<text x="262.6" y="79.2">-</text>
<text x="262.6" y="81.3">-</text>
<text x="265.4" y="79.2">Gas</text>
<text x="265.4" y="81.3">pressure</text>
<text x="270" y="79.2">sensor</text>
<text x="274.7" y="81.3">sensor</text>
<text x="277.4" y="79.2">2</text>
<text x="282.1" y="81.3">2</text>
<text x="10.3" y="86">B</text>
<text x="54.6" y="87.3">GPIO17/ADC2_CH6</text>
<text x="54.6" y="89.9">GPIO18/ADC2_CH7</text>
<text x="54.6" y="84.8">GPIO14/ADC2_CH3</text>
<text x="73.6" y="86.3">10</text>
<text x="73.6" y="88.9">11</text>
<text x="79.9" y="88.8">PWR_SW2</text>
<text x="79.9" y="86.2">PWR_SW1</text>
<text x="94.7" y="88.6">GND</text>
<text x="100.3" y="86.3">6</text>
<text x="103.4" y="87.3">GND</text>
<text x="153.1" y="89.9">10k</text>
<text x="166.5" y="88.9">LED</text>
<text x="167.5" y="86.4">D1</text>
<text x="199" y="88.3">+3.3V</text>
<text x="221.8" y="88.3">+3.3V</text>
<text x="243.1" y="88.9">GND</text>
<text x="253.6" y="88.3">+3.3V</text>
<text x="285.3" y="86">B</text>
<text x="65.5" y="92.4">GPIO21</text>
<text x="65.5" y="95">GPIO35</text>
<text x="73.6" y="91.4">27</text>
<text x="73.6" y="94">32</text>
<text x="153.6" y="95">R4</text>
<text x="189.2" y="93.9">I2C2_SCL</text>
<text x="205.7" y="94">4</text>
<text x="208.5" y="91.9">J7</text>
<text x="215.8" y="91.9">J9</text>
<text x="219.6" y="94">4</text>
<text x="233.5" y="93.9">I2C_SDA</text>
<text x="246.3" y="91.9">J11</text>
<text x="251.4" y="94">4</text>
<text x="264.6" y="93.9">GPIO7</text>
<text x="65.5" y="97.5">GPIO36</text>
<text x="65.5" y="100">GPIO37</text>
<text x="73.6" y="96.5">33</text>
<text x="73.6" y="99">34</text>
<text x="73.6" y="101.6">35</text>
<text x="82.3" y="101.5">I2C_A0</text>
<text x="106.7" y="96.4">User_LED</text>
<text x="138.3" y="98.8">C1</text>
<text x="138.4" y="101.3">1u</text>
<text x="153.7" y="101.8">User-Button</text>
<text x="160.3" y="98.5">SW3</text>
<text x="173.9" y="97.8">1</text>
<text x="173.9" y="100.3">2</text>
<text x="189.2" y="96.4">I2C2_SDA</text>
<text x="205.7" y="101.6">1</text>
<text x="205.7" y="99">2</text>
<text x="205.7" y="96.5">3</text>
<text x="219.6" y="101.6">1</text>
<text x="219.6" y="99">2</text>
<text x="219.6" y="96.5">3</text>
<text x="233.5" y="96.4">I2C_SCL</text>
<text x="251.4" y="101.6">1</text>
<text x="251.4" y="99">2</text>
<text x="251.4" y="96.5">3</text>
<text x="264.6" y="96.4">GPIO6</text>
<text x="65.5" y="107.7">GPIO46</text>
<text x="65.5" y="105.1">GPIO45</text>
<text x="65.5" y="102.6">GPIO38</text>
<text x="73.6" y="106.7">14</text>
<text x="73.6" y="104.1">30</text>
<text x="112.7" y="102.8">R18</text>
<text x="113.9" y="104.9">1k</text>
<text x="176.6" y="105.1">J5</text>
<text x="207.3" y="104.9">Ext_5</text>
<text x="208.3" y="107.7">J8</text>
<text x="214.2" y="104.9">Ext_4</text>
<text x="214.6" y="107.1">J10</text>
<text x="245.9" y="104.9">Ext_2</text>
<text x="256.5" y="107.4" transform="rotate(-90 256.5 107.4)">6</text>
<text x="51.8" y="113.3" transform="rotate(-90 51.8 113.3)">GND</text>
<text x="65.5" y="110.2">GPIO47</text>
<text x="65.5" y="112.7">GPIO48</text>
<text x="73.6" y="109.2">28</text>
<text x="73.6" y="111.7">29</text>
<text x="82.3" y="109.1">I2C_A1</text>
<text x="82.3" y="111.6">I2C_A2</text>
<text x="124.4" y="111.7">1</text>
<text x="142.7" y="111.7">GND</text>
<text x="165.6" y="111.7">GND</text>
<text x="189.2" y="111.6">GPIO5</text>
<text x="189.2" y="109.1">GPIO4</text>
<text x="205.7" y="111.7">3</text>
<text x="205.7" y="109.2">4</text>
<text x="219.6" y="111.7">3</text>
<text x="219.6" y="109.2">4</text>
<text x="234.2" y="109.1">GPIO16</text>
<text x="234.2" y="111.6">GPIO15</text>
<text x="248.7" y="111.5">U8B</text>
<text x="262.2" y="110.5">1</text>
<text x="265.3" y="110.4">PWR_SW2</text>
<text x="50.8" y="116.9" transform="rotate(-90 50.8 116.9)">44</text>
<text x="53" y="117.8">U2</text>
<text x="110.6" y="118.1">LED</text>
<text x="111.6" y="115.6">D5</text>
<text x="124.4" y="114.3">2</text>
<text x="127.1" y="119.1">J6</text>
<text x="205.7" y="116.8">1</text>
<text x="205.7" y="114.3">2</text>
<text x="219.6" y="116.8">1</text>
<text x="219.6" y="114.3">2</text>
<text x="256.5" y="115" transform="rotate(-90 256.5 115)">5</text>
<text x="48.8" y="124.2">GND</text>
<text x="53" y="120.4">ESP32-S3-DevKitC</text>
<text x="72.9" y="125.4">SW1</text>
<text x="197.4" y="124.4">GND</text>
<text x="207.3" y="120.6">Ext_1</text>
<text x="214.2" y="120.1">Ext_3</text>
<text x="225.3" y="124.4">GND</text>
<text x="254.5" y="124.4">GND</text>
<text x="49.4" y="131.8">U1</text>
<text x="70.7" y="128">SW_SPDT</text>
<text x="78" y="130.8">1</text>
<text x="95.1" y="131.8">U3</text>
<text x="110.6" y="131.8">+VIN</text>
<text x="116.1" y="126.7">GND</text>
<text x="137.4" y="130.5">+3.3V</text>
<text x="185.6" y="129.2">+VIN</text>
<text x="199.4" y="130.7">TURN_OFF</text>
<text x="216" y="129.2">+VIN</text>
<text x="231.3" y="129.2">+VIN</text>
<text x="241.2" y="130.5">U9</text>
<text x="248.5" y="129.2">+3.3V</text>
<text x="10.3" y="136">C</text>
<text x="37.4" y="137.1">1</text>
<text x="44.2" y="135.1">AdaFruit</text>
<text x="53.1" y="135.1">4755</text>
<text x="70.4" y="133.3">2</text>
<text x="78" y="135.9">3</text>
<text x="92.9" y="135.6">S7V8F3</text>
<text x="237.7" y="133.1">FDC658AP</text>
<text x="238.1" y="135.9">1</text>
<text x="245.7" y="135.9">3</text>
<text x="285.3" y="136">C</text>
<text x="37.4" y="142.2">3</text>
<text x="39.9" y="138.1">VBUS</text>
<text x="39.9" y="143.2">THERM</text>
<text x="57.9" y="139.4">OUT</text>
<text x="62.8" y="138.4">8</text>
<text x="73.6" y="143.6" transform="rotate(-90 73.6 143.6)">2</text>
<text x="76.2" y="143.6" transform="rotate(-90 76.2 143.6)">1</text>
<text x="85.7" y="143.5">1</text>
<text x="85.7" y="138.4">2</text>
<text x="88.1" y="139.4">VIN</text>
<text x="100" y="139.4">VOUT</text>
<text x="106" y="138.4">4</text>
<text x="123.2" y="142.2">DS3231</text>
<text x="125.6" y="139.4">U5</text>
<text x="133.9" y="143.5">1</text>
<text x="190.5" y="139.4">R10</text>
<text x="190.5" y="141.9">100k</text>
<text x="210.5" y="140.7">D3</text>
<text x="221" y="139.4">R16</text>
<text x="221" y="141.9">100k</text>
<text x="242.5" y="142.9" transform="rotate(-90 242.5 142.9)">2</text>
<text x="37.4" y="144.8">4</text>
<text x="37.4" y="147.3">5</text>
<text x="39.9" y="145.8">ISET</text>
<text x="39.9" y="148.3">CE</text>
<text x="78.7" y="147">J3</text>
<text x="88.1" y="144.5">SHDN</text>
<text x="96.5" y="148" transform="rotate(-90 96.5 148)">3</text>
<text x="97.5" y="145.5" transform="rotate(-90 97.5 145.5)">GND</text>
<text x="128.6" y="149.6">!RST</text>
<text x="129.3" y="147">BAT</text>
<text x="129.8" y="144.5">Vin</text>
<text x="133.9" y="146">5</text>
<text x="133.9" y="148.6">8</text>
<text x="198" y="148.5">D2</text>
<text x="205.9" y="145.4" transform="rotate(-90 205.9 145.4)">BAT54-7-F</text>
<text x="218.4" y="148" transform="rotate(-90 218.4 148)">4</text>
<text x="242.2" y="149.6">+3.3V</text>
<text x="254.8" y="144.5">U6</text>
<text x="254.8" y="146.5">whole</text>
<text x="254.8" y="148.5">when</text>
<text x="258.5" y="144.5">turns</text>
<text x="260.6" y="148.5">SQW</text>
<text x="261.3" y="146.5">circuit</text>
<text x="264.5" y="144.5">the</text>
<text x="265.8" y="148.5">is</text>
<text x="268.5" y="146.5">on</text>
<text x="268.6" y="148.5">low.</text>
<text x="272" y="146.5">+5V</text>
<text x="37.4" y="153.6">2</text>
<text x="39.9" y="154.6">GND</text>
<text x="57.6" y="155.9">CHG</text>
<text x="59" y="152.1">PG</text>
<text x="62.8" y="151.1">6</text>
<text x="62.8" y="154.9">7</text>
<text x="67.1" y="151">PG</text>
<text x="129.1" y="154.6">SDA</text>
<text x="129.1" y="152.1">SCL</text>
<text x="133.9" y="151.1">3</text>
<text x="133.9" y="153.6">4</text>
<text x="137" y="153.5">I2C_SDA</text>
<text x="137" y="151">I2C_SCL</text>
<text x="154.9" y="152.1">R3</text>
<text x="154.9" y="154.6">100k</text>
<text x="162.5" y="154.6">R6</text>
<text x="187.9" y="155.6" transform="rotate(-90 187.9 155.6)">6</text>
<text x="193.9" y="155.1">BAT54-7-F</text>
<text x="211.4" y="151.1">3</text>
<text x="218.4" y="155.6" transform="rotate(-90 218.4 155.6)">2</text>
<text x="221.2" y="152.1">U7A</text>
<text x="221.3" y="153.9">FDC6561AN</text>
<text x="254.8" y="150.6">This</text>
<text x="254.8" y="152.6">interval</text>
<text x="259.7" y="150.6">happens</text>
<text x="263.1" y="152.6">has</text>
<text x="267.6" y="152.6">passed.</text>
<text x="268.7" y="150.6">after</text>
<text x="274.4" y="150.6">the</text>
<text x="278.5" y="150.6">timer</text>
<text x="36.8" y="158.7">11</text>
<text x="37.4" y="156.2">9</text>
<text x="39.9" y="157.2">GND</text>
<text x="39.9" y="159.7">GND</text>
<text x="57.3" y="159.7">LIPO</text>
<text x="62.2" y="158.7">10</text>
<text x="94.5" y="157.2">GND</text>
<text x="128.6" y="159.7">SQW</text>
<text x="128.9" y="157.2">32K</text>
<text x="133.9" y="161.3">2</text>
<text x="133.9" y="156.2">6</text>
<text x="133.9" y="158.7">7</text>
<text x="162" y="157.2">10k</text>
<text x="180.9" y="158.7">1</text>
<text x="190.8" y="159.7">U7B</text>
<text x="190.8" y="161.8">FDC6561AN</text>
<text x="210.8" y="157.2">R13</text>
<text x="210.8" y="159.7">100k</text>
<text x="239.7" y="160">R17</text>
<text x="32.3" y="167.3">GND</text>
<text x="74.9" y="166.1">R19</text>
<text x="128.8" y="162.3">GND</text>
<text x="146" y="167.6">1</text>
<text x="176.5" y="166.1">C2</text>
<text x="187.9" y="163.3" transform="rotate(-90 187.9 163.3)">5</text>
<text x="240.9" y="162">1k</text>
<text x="33.1" y="170.9">J1</text>
<text x="36.8" y="172.7">1</text>
<text x="74.9" y="168.6">4.7k</text>
<text x="84.5" y="171.3">Batt_Monitor</text>
<text x="136.4" y="168.6">GND</text>
<text x="146" y="170.2">2</text>
<text x="156.2" y="171.2">Turn_On-Button</text>
<text x="156.2" y="168.6">SW2</text>
<text x="176.5" y="168.6">1u</text>
<text x="247.7" y="171.5">D4</text>
<text x="21.9" y="174.7">LiPo</text>
<text x="27.1" y="174.7">batt.</text>
<text x="33.1" y="179.8">J2</text>
<text x="36.8" y="175.2">2</text>
<text x="74.9" y="178.8">4.7k</text>
<text x="75.2" y="176.2">R20</text>
<text x="142.3" y="175">J4</text>
<text x="247.7" y="174">Power-LED</text>
<text x="10.3" y="186">D</text>
<text x="24.5" y="183.9">Charge</text>
<text x="36.8" y="181.6">1</text>
<text x="36.8" y="184.1">2</text>
<text x="149.1" y="181.3">GND</text>
<text x="170.7" y="181.3">GND</text>
<text x="185.9" y="181.3">GND</text>
<text x="211.3" y="181.3">GND</text>
<text x="243.1" y="180">GND</text>
<text x="285.3" y="186">D</text>
<text x="79.2" y="188.9">GND</text>
<text x="39.9" y="192.7">GND</text>
<text x="35" y="200">1</text>
<text x="85" y="200">2</text>
<text x="135" y="200">3</text>
<text x="185" y="200">4</text>
<text x="235" y="200">5</text>
<text x="285" y="200">6</text>
</g>
</svg>
